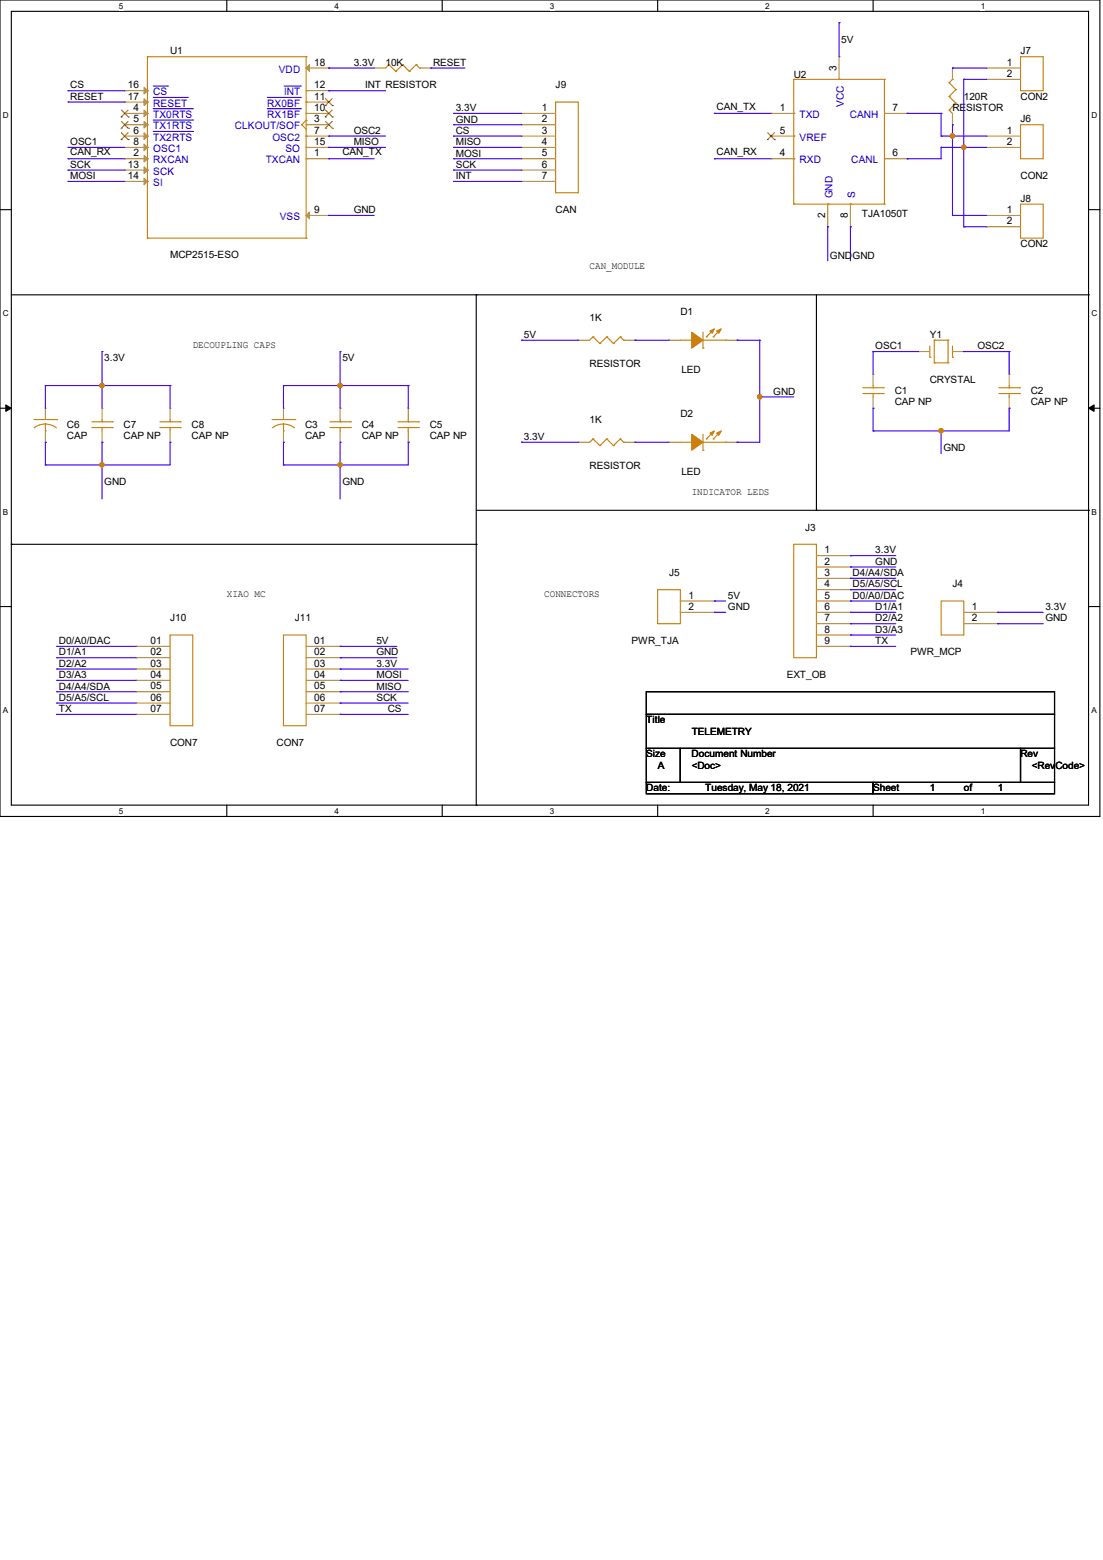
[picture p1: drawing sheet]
<svg xmlns="http://www.w3.org/2000/svg" width="210mm" height="297mm" viewBox="0 0 210 297" stroke-linecap="round" stroke-linejoin="round" font-family="sans-serif">
<path d="M0 0h209.4v155.4h-209.4zM2.2 2.2h205.1v151.1h-205.1z" fill="none" stroke="#000" stroke-width=".21"/>
<g fill="#fff">
<path d="M22.6 .3h.9v1.7h-.9z"/>
<path d="M22.6 153.5h.9v1.8h-.9z"/>
</g>
<path d="M43.2 0v2.2M43.2 153.3v2.1" fill="none" stroke="#000" stroke-width=".21"/>
<g fill="#fff">
<path d="M63.7 .3h.8v1.7h-.8z"/>
<path d="M63.7 153.5h.8v1.8h-.8z"/>
</g>
<path d="M84.2 0v2.2M84.2 153.3v2.1" fill="none" stroke="#000" stroke-width=".21"/>
<g fill="#fff">
<path d="M104.7 .3h.8v1.7h-.8z"/>
<path d="M104.7 153.5h.8v1.8h-.8z"/>
</g>
<path d="M125.2 0v2.2M125.2 153.3v2.1" fill="none" stroke="#000" stroke-width=".21"/>
<g fill="#fff">
<path d="M145.7 .3h.9v1.7h-.9z"/>
<path d="M145.7 153.5h.9v1.8h-.9z"/>
</g>
<path d="M166.2 0v2.2M166.2 153.3v2.1" fill="none" stroke="#000" stroke-width=".21"/>
<g fill="#fff">
<path d="M186.7 .3h.9v1.7h-.9z"/>
<path d="M186.7 153.5h.9v1.8h-.9z"/>
<path d="M.6 21h1.1v1.8h-1.1z"/>
<path d="M207.8 21h1.1v1.8h-1.1z"/>
<path d="M.6 58.8h1.1v1.7h-1.1z"/>
<path d="M207.8 58.8h1.1v1.7h-1.1z"/>
</g>
<path d="M0 39.9h2.2M207.3 39.9h2.1" fill="none" stroke="#000" stroke-width=".21"/>
<g fill="#fff">
<path d="M.6 96.6h1v1.7h-1z"/>
<path d="M207.8 96.6h1v1.7h-1z"/>
</g>
<path d="M0 77.7h2.2M207.3 77.7h2.1" fill="none" stroke="#000" stroke-width=".21"/>
<path d="M1.1 77.1l1.1 .6-1.1 .6zM207.3 77.7l1-.6v1.2z" fill="#000" stroke="#000" stroke-width=".19"/>
<g fill="#fff">
<path d="M.6 134.4h.9v1.7h-.9z"/>
<path d="M207.8 134.4h1v1.7h-1z"/>
</g>
<g fill="none" stroke="#000" stroke-width=".21">
<path d="M2.2 56.1h205.1M90.7 56.1h.1M90.7 56.1v97.2M155.4 56.1v41.1M207.3 56.1h.1M90.7 97.2h116.6M155.4 97.2h.1M207.3 97.2h.1M0 115.5h2.2M2.2 103.6h.1M2.2 103.6h88.5M90.7 103.6h.1"/>
<path d="M207.3 115.5h2.1M123.1 131.7h77.7v4.3h-77.7zM123.1 136h77.7v6.5h-77.7zM90.7 153.3h.1M123.1 142.5h6.4v6.5h-6.4zM123.1 149h43.1v2.1h-43.1zM129.5 142.5h64.8v6.5h-64.8zM166.2 149h34.6v2.1h-34.6zM194.3 142.5h6.5v6.5h-6.5z"/>
</g>
<g fill="none" stroke="#cc8006" stroke-width=".21">
<path d="M28.1 10.8h.1M28.1 17.3h.1M28.1 19.4h.1M28.1 10.8h30.2M28.1 10.8v34.5M58.3 10.8h.1M58.3 13h.1M58.3 17.3h.1M58.3 19.4h.1M58.3 10.8v34.5M74 12.3h.1M74 12.3l-.6 .7"/>
<path d="M74 12.3l1.4 1.3M75.4 13.6h.1M76.7 12.3h.1M76.7 12.3l-1.3 1.3M76.7 12.3l1.2 1.3M77.9 13.6h.1M79.2 12.3h.1M79.2 12.3l-1.3 1.3M79.2 12.3l.7 .7M79.9 13h.1M105.8 19.4h4.3v17.3h-4.3zM151.1 15.1h.1"/>
<path d="M151.1 15.1v23.8M151.1 15.1h17.3M159.8 15.1h.1M168.4 15.1h.1M168.4 15.1v23.8M180.7 18.4h.1M180.7 15.7h.1M180.7 18.4l1.3 1.2M180.7 15.7l1.3 1.4M181.4 15.1h.1M181.4 15.1l-.7 .6M182 19.6h.1"/>
<path d="M182 17.1h.1M182 19.6l-1.3 1.4M182 17.1l-1.3 1.3M194.3 10.8h4.3v6.5h-4.3zM28.1 21.6h.1M28.1 23.7h.1M28.1 25.9h.1M28.1 28.1h.1M28.1 30.2h.1M28.1 32.4h.1M28.1 34.5h.1M57.4 23.7h.1"/>
<path d="M57.4 23.7l.9 .9M58.3 21.6h.1M58.3 22.9h.1M58.3 23.7h.1M58.3 25.9h.1M58.3 28.1h.1M58.3 30.2h.1M58.3 22.9l-.9 .8M151.1 38.9h.1M151.1 21.6h.1M151.1 25.9h.1M151.1 30.2h.1"/>
<path d="M151.1 38.9h17.3M157.6 38.9h.1M161.9 38.9h.1M168.4 38.9h.1M168.4 30.2h.1M168.4 21.6h.1M180.7 21h.1M180.7 21l.7 .6M194.3 38.9h4.3v6.4h-4.3zM194.3 23.7h4.3v6.5h-4.3zM28.1 45.3h.1M28.1 45.3h30.2"/>
<path d="M58.3 45.3h.1M58.3 41h.1M6.5 79.9h4.3M10.8 79.9h.1M19.4 79.9v.4M32.4 79.9v.4M51.8 79.9h4.3M56.1 79.9h.1M64.8 79.9v.4M77.7 79.9v.4M112.9 64.1h.1M112.9 64.1l-.6 .7"/>
<path d="M112.9 64.1l1.3 1.3M114.2 65.4h.1M115.5 64.1h.1M115.5 64.1l-1.3 1.3M115.5 64.1l1.3 1.3M116.8 65.4h.1M118.1 64.1h.1M118.1 64.1l-1.3 1.3M118.1 64.1l.6 .7M118.7 64.8h.1M129.5 64.8h2.2M131.7 64.8h.1"/>
<path d="M133.9 66.3h.1M133.9 63.2v3.1M133.9 64.8h4.3M134.5 64.1h.1M135.8 64.1h.1M135.8 62.8l-1.3 1.3M137.1 62.8l-1.3 1.3M138.2 64.8h.1M164.3 74.9h3.9M164.3 73.8h3.9M166.2 73.8h.1M166.2 74.9h.1"/>
<path d="M166.2 73.4v.4M166.2 74.9v.7M168.2 74.9h.1M168.2 73.8h.1M177 68h.1M177 65.9v2.1M177.9 69.1h.1M177.9 64.8h.1M177.9 64.8h2.6M177.9 64.8v4.3M177.9 69.1h2.6M180.5 69.1h.1"/>
<path d="M180.5 64.8h.1M180.5 64.8v4.3M181.4 68h.1M181.4 65.9v2.1M190.2 74.9h3.9M190.2 73.8h3.9M192.2 73.8h.1M192.2 74.9h.1M192.2 73.4v.4M192.2 74.9v.7M194.1 74.9h.1M194.1 73.8h.1"/>
<path d="M8.6 82h.1M8.6 80.7l1.4 .3 .7 .5M8.6 80.7l-.9 .1-1.2 .6M8.6 80.7v1.3M17.5 81.4h3.9M17.5 80.3h3.9M19.4 80.3h.1M19.4 81.4h.1M19.4 81.4v.6M21.4 81.4h.1M21.4 80.3h.1M30.4 81.4h3.9"/>
<path d="M30.4 80.3h3.9M32.4 80.3h.1M32.4 81.4h.1M32.4 81.4v.6M34.3 81.4h.1M34.3 80.3h.1M54 82h.1M54 80.7l1.3 .3 .8 .5M54 80.7l-.9 .1-1.3 .6M54 80.7v1.3M62.8 81.4h3.9M62.8 80.3h3.9"/>
<path d="M64.8 80.3h.1M64.8 81.4h.1M64.8 81.4v.6M66.7 81.4h.1M66.7 80.3h.1M75.8 81.4h3.9M75.8 80.3h3.9M77.7 80.3h.1M77.7 81.4h.1M77.7 81.4v.6M79.7 81.4h.1M79.7 80.3h.1"/>
<path d="M112.9 83.6h.1M112.9 83.6l-.6 .6M112.9 83.6l1.3 1.2M114.2 84.8h.1M115.5 83.6h.1M115.5 83.6l-1.3 1.2M115.5 83.6l1.3 1.2M116.8 84.8h.1M118.1 83.6h.1M118.1 83.6l-1.3 1.2M118.1 83.6l.6 .6M118.7 84.2h.1"/>
<path d="M129.5 84.2h2.2M131.7 84.2h.1M133.9 85.7h.1M133.9 82.7v3M133.9 84.2h4.3M134.5 83.6h.1M135.8 83.6h.1M135.8 82.3l-1.3 1.3M137.1 82.3l-1.3 1.3M138.2 84.2h.1M125.2 112.3h4.3v6.4h-4.3zM151.1 103.6h4.3v21.6h-4.3z"/>
<path d="M179.2 114.4h4.3v6.5h-4.3zM32.4 120.9h4.3v17.3h-4.3zM54 120.9h4.3v17.3h-4.3z"/>
</g>
<g fill="none" stroke="#a84" stroke-width=".21">
<path d="M23.7 17.3h.1M23.7 19.4h.1M23.7 19.4h4.4M23.7 17.3h4.4M58.3 13h4.3M58.3 19.4h4.3M58.3 17.3h4.3M62.6 19.4h.1M62.6 17.3h.1M62.6 13h.1M71.2 13h.1M71.2 13h2.2"/>
<path d="M79.9 13h2.1M82 13h.1M159.8 10.8h.1M159.8 10.8v4.3M181.4 13h.1M181.4 13v2.1M187.8 13h.1M187.8 15.1h.1M187.8 13h6.5M187.8 15.1h6.5M23.7 30.2h.1M23.7 21.6h.1"/>
<path d="M23.7 23.7h.1M23.7 25.9h.1M23.7 28.1h.1M23.7 32.4h.1M23.7 34.5h.1M23.7 21.6h4.4M23.7 30.2h4.4M23.7 25.9h4.4M23.7 23.7h4.4M23.7 28.1h4.4M23.7 32.4h4.4M23.7 34.5h4.4"/>
<path d="M58.3 21.6h4.3M58.3 30.2h4.3M58.3 25.9h4.3M58.3 23.7h4.3M58.3 28.1h4.3M62.6 30.2h.1M62.6 23.7h.1M62.6 25.9h.1M62.6 21.6h.1M62.6 28.1h.1M99.3 21.6h.1M99.3 23.7h.1"/>
<path d="M99.3 25.9h.1M99.3 28.1h.1M99.3 30.2h.1M99.3 32.4h.1M99.3 34.5h.1M99.3 21.6h6.5M99.3 30.2h6.5M99.3 25.9h6.5M99.3 23.7h6.5M99.3 28.1h6.5M99.3 32.4h6.5M99.3 34.5h6.5"/>
<path d="M146.8 21.6h.1M146.8 30.2h.1M146.8 25.9h.1M146.8 21.6h4.3M146.8 30.2h4.3M146.8 25.9h4.3M157.6 38.9v4.3M161.9 38.9v4.3M168.4 21.6h4.3M168.4 30.2h4.3M172.7 30.2h.1M172.7 21.6h.1"/>
<path d="M181.4 23.7h.1M181.4 21.6v2.1M187.8 25.9h.1M187.8 28.1h.1M187.8 25.9h6.5M187.8 28.1h6.5M58.3 41h4.3M62.6 41h.1M157.6 43.2h.1M161.9 43.2h.1M187.8 41h.1M187.8 43.2h.1"/>
<path d="M187.8 41h6.5M187.8 43.2h6.5M8.6 77.7h.1M8.6 77.7v2.2M19.4 77.7h.1M19.4 77.7v2.2M32.4 77.7h.1M32.4 77.7v2.2M54 77.7h.1M54 77.7v2.2M64.8 77.7h.1M64.8 77.7v2.2"/>
<path d="M77.7 77.7h.1M77.7 77.7v2.2M110.1 64.8h.1M110.1 64.8h2.2M118.7 64.8h2.2M120.9 64.8h.1M127.4 64.8h.1M127.4 64.8h2.1M138.2 64.8h2.1M140.3 64.8h.1M166.2 71.2h.1M166.2 77.7h.1"/>
<path d="M166.2 71.2v2.2M166.2 75.6v2.1M174.9 66.9h.1M174.9 66.9h2.1M181.4 66.9h2.1M183.5 66.9h.1M192.2 71.2h.1M192.2 77.7h.1M192.2 71.2v2.2M192.2 75.6v2.1M8.6 84.2h.1M8.6 82v2.2"/>
<path d="M19.4 84.2h.1M19.4 82v2.2M32.4 84.2h.1M32.4 82v2.2M54 84.2h.1M54 82v2.2M64.8 84.2h.1M64.8 82v2.2M77.7 84.2h.1M77.7 82v2.2M110.1 84.2h.1M110.1 84.2h2.2"/>
<path d="M118.7 84.2h2.2M120.9 84.2h.1M127.4 84.2h.1M127.4 84.2h2.1M138.2 84.2h2.1M140.3 84.2h.1M129.5 114.4h6.5M129.5 116.6h6.5M136 114.4h.1M136 116.6h.1M155.4 105.8h6.5M155.4 107.9h6.5"/>
<path d="M155.4 110.1h6.5M155.4 112.3h6.5M155.4 114.4h6.5M155.4 116.6h6.5M155.4 118.7h6.5M161.9 105.8h.1M161.9 107.9h.1M161.9 110.1h.1M161.9 112.3h.1M161.9 114.4h.1M161.9 116.6h.1M161.9 118.7h.1"/>
<path d="M183.5 116.6h6.5M183.5 118.7h6.5M190 116.6h.1M190 118.7h.1M25.9 123.1h.1M25.9 125.2h.1M25.9 127.4h.1M25.9 129.5h.1M25.9 131.7h.1M25.9 133.9h.1M25.9 136h.1M25.9 123.1h6.5"/>
<path d="M25.9 125.2h6.5M25.9 127.4h6.5M25.9 129.5h6.5M25.9 131.7h6.5M25.9 133.9h6.5M25.9 136h6.5M58.3 123.1h6.5M58.3 125.2h6.5M58.3 127.4h6.5M58.3 129.5h6.5M58.3 131.7h6.5M58.3 133.9h6.5"/>
<path d="M58.3 136h6.5M64.8 123.1h.1M64.8 125.2h.1M64.8 127.4h.1M64.8 129.5h.1M64.8 131.7h.1M64.8 133.9h.1M64.8 136h.1M155.4 120.9h6.5M155.4 123.1h6.5M161.9 120.9h.1M161.9 123.1h.1"/>
</g>
<g fill="none" stroke="#804000" stroke-width=".19">
<path d="M62 18.8l1.3 1.3M63.2 18.8l-1.3 1.3M23.1 22.3h.1M23.1 24.4h.1M23.1 26.6h.1M23.1 21l1.3 1.3M23.1 23.1l1.3 1.3M23.1 25.3l1.3 1.3M24.4 21l-1.3 1.3M24.4 23.1l-1.3 1.3M24.4 25.3l-1.3 1.3M24.4 22.3h.1"/>
<path d="M24.4 24.4h.1M24.4 26.6h.1M61.9 24.4h.1M61.9 22.3h.1M61.9 20.1h.1M62 23.1l1.3 1.3M62 21l1.3 1.3M63.2 23.1l-1.3 1.3M63.2 21l-1.3 1.3M63.3 24.4h.1M63.3 22.3h.1M63.3 20.1h.1"/>
<path d="M146.1 26.6h.1M146.2 25.3l1.3 1.3M147.4 25.3l-1.3 1.3M147.5 26.6h.1"/>
</g>
<g fill="#cc8006" stroke="#cc8006" stroke-width=".21">
<path d="M131.7 63.2l2.2 1.6-2.2 1.5z" fill-rule="evenodd"/>
<path d="M136.4 63l.9-.4-.4 .9z" fill-rule="evenodd"/>
<path d="M135.2 63l.8-.4-.4 .9z" fill-rule="evenodd"/>
<path d="M131.7 82.7l2.2 1.5-2.2 1.5z" fill-rule="evenodd"/>
<path d="M136.4 82.5l.9-.5-.4 .9z" fill-rule="evenodd"/>
<path d="M135.2 82.5l.8-.5-.4 .9z" fill-rule="evenodd"/>
</g>
<g fill="#a84" stroke="#a84" stroke-width=".21">
<path d="M27.4 29.6l.7 .6-.7 .7z"/>
<path d="M27.4 21l.7 .6-.7 .6z"/>
<path d="M27.4 23.1l.7 .6-.7 .7z"/>
<path d="M27.4 25.3l.7 .6-.7 .6z"/>
<path d="M27.4 27.4l.7 .7-.7 .6z"/>
<path d="M58.9 40.4v1.3l-.6-.7z"/>
<path d="M27.4 31.7l.7 .7-.7 .6z"/>
<path d="M27.4 33.9l.7 .6-.7 .7z"/>
<path d="M27.4 16.6l.7 .7-.7 .6z"/>
<path d="M27.4 18.8l.7 .6-.7 .7z"/>
<path d="M58.9 12.3v1.3l-.6-.6z"/>
</g>
<g fill="none" stroke="#00c" stroke-width=".19">
<path d="M29.2 18.5h6.5M29.2 16.4h2.7M31.9 16.4h.1M35.7 18.5h.1M50.9 18.5h6.3M54.1 16.4h3.1M57.2 18.5h.1M57.2 16.4h.1M29.2 20.7h7.5M29.2 22.9h7.5M29.2 25h7.5M36.7 20.7h.1"/>
<path d="M36.7 22.9h.1M36.7 25h.1M50.9 20.7h6.3M57.2 20.7h.1"/>
</g>
<g fill="none" stroke="#4200ff" stroke-width=".21">
<path d="M13 17.3h.1M13 19.4h.1M13 17.3h10.7M13 19.4h10.7M62.6 13h.1M62.6 17.3h.1M62.6 13h8.6M62.6 17.3h10.8M82 13h.1M82 13h6.5M159.8 4.3h.1M159.8 4.3v6.5"/>
<path d="M181.4 13h.1M181.4 13h6.4M183.5 15.1h.1M183.5 15.1h4.3M183.5 15.1v28.1M13 30.2h.1M13 28.1h.1M13 34.5h.1M13 32.4h.1M13 28.1h10.7M13 30.2h10.7M13 32.4h10.7"/>
<path d="M13 34.5h10.7M62.6 30.2h.1M62.6 25.9h.1M62.6 28.1h.1M62.6 25.9h10.8M62.6 28.1h10.8M62.6 30.2h8.6M86.4 21.6h.1M86.4 23.7h.1M86.4 25.9h.1M86.4 28.1h.1M86.4 30.2h.1"/>
<path d="M86.4 32.4h.1M86.4 34.5h.1M86.4 21.6h12.9M86.4 23.7h12.9M86.4 25.9h12.9M86.4 28.1h12.9M86.4 30.2h12.9M86.4 32.4h12.9M86.4 34.5h12.9M136 21.6h.1M136 30.2h.1M136 21.6h10.8"/>
<path d="M136 30.2h10.8M172.7 21.6h.1M172.7 30.2h.1M172.7 21.6h6.5M179.2 21.6h.1M179.2 25.9h.1M179.2 28.1h.1M179.2 25.9h8.6M179.2 28.1h8.6M179.2 28.1v2.1h-6.5M179.2 21.6v4.3M181.4 23.7h.1"/>
<path d="M181.4 25.9h.1M181.4 23.7v17.3M183.5 28.1h.1M62.6 41h.1M62.6 41h8.6M157.6 43.2h.1M157.6 43.2v6.5M161.9 43.2h.1M161.9 43.2v6.5M181.4 41h.1M181.4 41h6.4M183.5 43.2h.1"/>
<path d="M183.5 43.2h4.3M8.6 73.4h.1M8.6 73.4h23.8M8.6 73.4v4.3M19.4 66.9h.1M19.4 73.4h.1M19.4 66.9v10.8M32.4 73.4h.1M32.4 73.4v4.3M54 73.4h.1M54 73.4v4.3M54 73.4h23.7"/>
<path d="M64.8 73.4h.1M64.8 66.9h.1M64.8 66.9v10.8M77.7 73.4h.1M77.7 73.4v4.3M99.3 64.8h.1M99.3 64.8h10.8M120.9 64.8h.1M120.9 64.8h6.5M140.3 64.8h.1M140.3 64.8h4.4M144.7 64.8h.1"/>
<path d="M144.7 75.6h.1M144.7 64.8v19.4h-4.4M144.7 75.6h6.4M166.2 66.9h.1M166.2 77.7h.1M166.2 66.9h8.7M166.2 66.9v4.3M166.2 77.7v4.3M183.5 66.9h.1M183.5 66.9h8.7M192.2 66.9h.1M192.2 77.7h.1"/>
<path d="M192.2 66.9v4.3M192.2 77.7v4.3h-26M8.6 84.2h.1M8.6 88.5h.1M8.6 84.2v4.3M19.4 84.2h.1M19.4 88.5h.1M19.4 84.2v10.8M32.4 84.2h.1M32.4 84.2v4.3h-23.8M54 84.2h.1M54 88.5h.1"/>
<path d="M54 84.2v4.3M64.8 84.2h.1M64.8 88.5h.1M64.8 84.2v10.8M77.7 84.2h.1M77.7 84.2v4.3h-23.7M99.3 84.2h.1M99.3 84.2h10.8M120.9 84.2h.1M120.9 84.2h6.5M140.3 84.2h.1M166.2 82h.1"/>
<path d="M179.2 82h.1M179.2 82v4.4M136 114.4h.1M136 116.6h.1M136 114.4h2.2M136 116.6h2.2M161.9 105.8h.1M161.9 107.9h.1M161.9 110.1h.1M161.9 112.3h.1M161.9 114.4h.1M161.9 116.6h.1"/>
<path d="M161.9 118.7h.1M161.9 105.8h8.7M161.9 107.9h8.7M161.9 110.1h8.7M161.9 112.3h8.7M161.9 114.4h8.7M161.9 116.6h8.7M161.9 118.7h8.7M190 116.6h.1M190 118.7h.1M190 116.6h8.6M190 118.7h8.6"/>
<path d="M10.8 123.1h.1M10.8 125.2h.1M10.8 127.4h.1M10.8 129.5h.1M10.8 131.7h.1M10.8 133.9h.1M10.8 136h.1M10.8 123.1h15.1M10.8 125.2h15.1M10.8 127.4h15.1M10.8 129.5h15.1M10.8 131.7h15.1"/>
<path d="M10.8 133.9h15.1M10.8 136h15.1M64.8 123.1h.1M64.8 125.2h.1M64.8 127.4h.1M64.8 129.5h.1M64.8 131.7h.1M64.8 133.9h.1M64.8 136h.1M64.8 123.1h10.8M64.8 125.2h10.8M64.8 127.4h12.9"/>
<path d="M64.8 129.5h12.9M64.8 131.7h12.9M64.8 133.9h12.9M64.8 136h12.9M161.9 120.9h.1M161.9 123.1h.1M161.9 120.9h8.7M161.9 123.1h8.7"/>
</g>
<g fill="#f00" stroke="#f00" stroke-width=".21">
<circle cx="181.3" cy="25.9" r=".4"/>
<circle cx="183.5" cy="28" r=".4"/>
<circle cx="179.2" cy="82" r=".4"/>
<circle cx="64.7" cy="88.5" r=".4"/>
<circle cx="64.7" cy="73.4" r=".4"/>
<circle cx="19.4" cy="73.4" r=".4"/>
<circle cx="19.4" cy="88.5" r=".4"/>
<circle cx="144.6" cy="75.5" r=".4"/>
</g>
<g font-size="1.9">
<text x="32.4" y="10.3">U1</text>
<text x="160.2" y="8.2">5V</text>
<text x="194.3" y="10.3">J7</text>
<text x="13.4" y="16.8">CS</text>
<text x="24.3" y="16.8">16</text>
<text x="59.8" y="16.8">12</text>
<text x="59.8" y="12.5">18</text>
<text x="67.4" y="12.5">3.3V</text>
<text x="69.5" y="16.8">INT RESISTOR</text>
<text x="73.4" y="12.5">10K</text>
<text x="82.5" y="12.5">RESET</text>
<text x="105.8" y="16.8">J9</text>
<text x="151.1" y="14.9">U2</text>
<text x="159.3" y="13.6" transform="rotate(-90 159.3 13.6)">3</text>
<text x="191.7" y="12.5">1</text>
<text x="191.7" y="14.6">2</text>
<text x="13.4" y="19">RESET</text>
<text x="24.3" y="19">17</text>
<text x="25.4" y="21.1">4</text>
<text x="25.4" y="23.3">5</text>
<text x="59.8" y="23.3">3</text>
<text x="59.8" y="21.1">10</text>
<text x="59.8" y="19">11</text>
<text x="86.8" y="21.2">3.3V</text>
<text x="86.8" y="23.3">GND</text>
<text x="103.2" y="21.1">1</text>
<text x="103.2" y="23.3">2</text>
<text x="136.4" y="21">CAN_TX</text>
<text x="148.5" y="21.1">1</text>
<text x="169.9" y="21.1">7</text>
<text x="181.4" y="21.1">RESISTOR</text>
<text x="183.5" y="19">120R</text>
<text x="194.3" y="19">CON2</text>
<text x="194.3" y="23.3">J6</text>
<text x="13.4" y="29.6">CAN_RX</text>
<text x="13.4" y="27.6">OSC1</text>
<text x="25.4" y="29.8">2</text>
<text x="25.4" y="25.4">6</text>
<text x="25.4" y="27.6">8</text>
<text x="59.8" y="29.8">1</text>
<text x="59.8" y="25.4">7</text>
<text x="59.8" y="27.6">15</text>
<text x="65.2" y="29.6">CAN_TX</text>
<text x="67.4" y="25.5">OSC2</text>
<text x="67.4" y="27.6">MISO</text>
<text x="86.8" y="25.5">CS</text>
<text x="86.8" y="27.6">MISO</text>
<text x="86.8" y="29.8">MOSI</text>
<text x="103.2" y="25.4">3</text>
<text x="103.2" y="27.6">4</text>
<text x="103.2" y="29.8">5</text>
<text x="136.4" y="29.6">CAN_RX</text>
<text x="148.5" y="29.8">4</text>
<text x="148.5" y="25.4">5</text>
<text x="169.9" y="29.8">6</text>
<text x="191.7" y="25.4">1</text>
<text x="191.7" y="27.6">2</text>
<text x="13.4" y="34.1">MOSI</text>
<text x="13.4" y="32">SCK</text>
<text x="24.3" y="31.9">13</text>
<text x="24.3" y="34.1">14</text>
<text x="86.8" y="32">SCK</text>
<text x="86.8" y="34.1">INT</text>
<text x="103.2" y="31.9">6</text>
<text x="103.2" y="34.1">7</text>
<text x="194.3" y="34.1">CON2</text>
<text x="59.8" y="40.6">9</text>
<text x="67.4" y="40.6">GND</text>
<text x="105.8" y="40.6">CAN</text>
<text x="157.1" y="41.4" transform="rotate(-90 157.1 41.4)">2</text>
<text x="161.5" y="41.4" transform="rotate(-90 161.5 41.4)">8</text>
<text x="164.1" y="41.4">TJA1050T</text>
<text x="191.7" y="40.6">1</text>
<text x="194.3" y="38.4">J8</text>
<text x="191.7" y="42.7">2</text>
<text x="194.3" y="47">CON2</text>
<text x="32.4" y="49.2">MCP2515-ESO</text>
<text x="112.3" y="51.1">CAN_MODULE</text>
<text x="158" y="49.2">GND</text>
<text x="162.3" y="49.2">GND</text>
<text x="129.5" y="60">D1</text>
<text x="99.7" y="64.3">5V</text>
<text x="112.3" y="61.1">1K</text>
<text x="177" y="64.3">Y1</text>
<text x="19.9" y="68.7">3.3V</text>
<text x="36.7" y="66.3">DECOUPLING CAPS</text>
<text x="65.2" y="68.7">5V</text>
<text x="112.3" y="69.9">RESISTOR</text>
<text x="129.8" y="71">LED</text>
<text x="166.7" y="66.5">OSC1</text>
<text x="186.1" y="66.5">OSC2</text>
<text x="147.2" y="75.1">GND</text>
<text x="170.4" y="75.1">C1</text>
<text x="170.4" y="77">CAP NP</text>
<text x="177" y="72.9">CRYSTAL</text>
<text x="196.3" y="75.1">C2</text>
<text x="196.3" y="77">CAP NP</text>
<text x="12.7" y="81.6">C6</text>
<text x="12.7" y="83.5">CAP</text>
<text x="23.5" y="81.6">C7</text>
<text x="23.5" y="83.5">CAP NP</text>
<text x="36.5" y="81.6">C8</text>
<text x="36.5" y="83.5">CAP NP</text>
<text x="58.1" y="81.6">C3</text>
<text x="58.1" y="83.5">CAP</text>
<text x="68.9" y="81.6">C4</text>
<text x="68.9" y="83.5">CAP NP</text>
<text x="81.8" y="81.6">C5</text>
<text x="81.8" y="83.5">CAP NP</text>
<text x="99.7" y="83.8">3.3V</text>
<text x="112.3" y="80.5">1K</text>
<text x="129.5" y="79.4">D2</text>
<text x="112.3" y="89.4">RESISTOR</text>
<text x="179.6" y="85.9">GND</text>
<text x="19.9" y="92.4">GND</text>
<text x="65.2" y="92.4">GND</text>
<text x="129.8" y="90.4">LED</text>
<text x="131.7" y="94.3">INDICATOR LEDS</text>
<text x="153.3" y="101">J3</text>
<text x="157" y="105.3">1</text>
<text x="157" y="107.5">2</text>
<text x="166.7" y="105.4">3.3V</text>
<text x="166.7" y="107.5">GND</text>
<text x="43.2" y="113.8">XIAO MC</text>
<text x="103.6" y="113.8">CONNECTORS</text>
<text x="127.4" y="109.6">J5</text>
<text x="131.1" y="114">1</text>
<text x="157" y="109.6">3</text>
<text x="157" y="111.8">4</text>
<text x="157" y="114">5</text>
<text x="162.3" y="109.7">D4/A4/SDA</text>
<text x="162.3" y="111.8">D5/A5/SCL</text>
<text x="181.4" y="111.8">J4</text>
<text x="32.4" y="118.3">J10</text>
<text x="56.1" y="118.3">J11</text>
<text x="131.1" y="116.1">2</text>
<text x="138.6" y="114">5V</text>
<text x="138.6" y="116.2">GND</text>
<text x="157" y="116.1">6</text>
<text x="157" y="118.3">7</text>
<text x="162.3" y="114">D0/A0/DAC</text>
<text x="166.7" y="116.2">D1/A1</text>
<text x="166.7" y="118.3">D2/A2</text>
<text x="185" y="116.1">1</text>
<text x="185" y="118.3">2</text>
<text x="199.1" y="116.2">3.3V</text>
<text x="199.1" y="118.3">GND</text>
<text x="11.2" y="122.6">D0/A0/DAC</text>
<text x="11.2" y="124.8">D1/A1</text>
<text x="28.7" y="122.6">01</text>
<text x="28.7" y="124.8">02</text>
<text x="59.8" y="122.6">01</text>
<text x="59.8" y="124.8">02</text>
<text x="71.7" y="122.6">5V</text>
<text x="71.7" y="124.8">GND</text>
<text x="120.3" y="122.6">PWR_TJA</text>
<text x="157" y="120.4">8</text>
<text x="157" y="122.6">9</text>
<text x="166.7" y="120.5">D3/A3</text>
<text x="166.7" y="122.6">TX</text>
<text x="173.4" y="124.8">PWR_MCP</text>
<text x="11.2" y="127">D2/A2</text>
<text x="11.2" y="129.1">D3/A3</text>
<text x="11.2" y="131.3">D4/A4/SDA</text>
<text x="28.7" y="126.9">03</text>
<text x="28.7" y="129.1">04</text>
<text x="28.7" y="131.2">05</text>
<text x="59.8" y="126.9">03</text>
<text x="59.8" y="129.1">04</text>
<text x="59.8" y="131.2">05</text>
<text x="71.7" y="127">3.3V</text>
<text x="71.7" y="129.1">MOSI</text>
<text x="71.7" y="131.3">MISO</text>
<text x="149.8" y="129.1">EXT_OB</text>
<text x="11.2" y="133.4">D5/A5/SCL</text>
<text x="11.2" y="135.6">TX</text>
<text x="28.7" y="133.4">06</text>
<text x="28.7" y="135.6">07</text>
<text x="59.8" y="133.4">06</text>
<text x="59.8" y="135.6">07</text>
<text x="71.7" y="133.4">SCK</text>
<text x="73.8" y="135.6">CS</text>
<text x="123.1" y="137.7">Title</text>
<text x="32.4" y="142">CON7</text>
<text x="52.7" y="142">CON7</text>
<text x="131.7" y="139.9">TELEMETRY</text>
<text x="123.1" y="144.2">Size</text>
<text x="125.2" y="146.3">A</text>
<text x="131.7" y="144.2">Document Number</text>
<text x="131.7" y="146.3">&lt;Doc&gt;</text>
<text x="194.3" y="144.2">Rev</text>
<text x="196.5" y="146.3">&lt;RevCode&gt;</text>
<text x="123.1" y="150.7">Date:</text>
<text x="134.3" y="150.7">Tuesday, May 18, 2021</text>
<text x="166.2" y="150.7">Sheet</text>
<text x="177" y="150.7">1</text>
<text x="183.5" y="150.7">of</text>
<text x="190" y="150.7">1</text>
</g>
<g font-size="1.9" fill="#00c">
<text x="53.1" y="13.8">VDD</text>
<text x="29.2" y="22.5">TX0RTS</text>
<text x="29.2" y="18.2">CS</text>
<text x="29.2" y="20.3">RESET</text>
<text x="50.9" y="22.5">RX1BF</text>
<text x="50.9" y="20.3">RX0BF</text>
<text x="54.1" y="18.2">INT</text>
<text x="152.2" y="22.5">TXD</text>
<text x="160.7" y="20.3" transform="rotate(-90 160.7 20.3)">VCC</text>
<text x="161.8" y="22.5">CANH</text>
<text x="29.2" y="24.6">TX1RTS</text>
<text x="29.2" y="26.8">TX2RTS</text>
<text x="29.2" y="29">OSC1</text>
<text x="44.7" y="24.6">CLKOUT/SOF</text>
<text x="51.9" y="26.8">OSC2</text>
<text x="54.4" y="29">SO</text>
<text x="152.2" y="26.8">VREF</text>
<text x="29.2" y="31.1">RXCAN</text>
<text x="29.2" y="33.3">SCK</text>
<text x="29.2" y="35.4">SI</text>
<text x="50.6" y="31.1">TXCAN</text>
<text x="152.2" y="31.1">RXD</text>
<text x="162.1" y="31.1">CANL</text>
<text x="53.3" y="41.9">VSS</text>
<text x="158.5" y="37.8" transform="rotate(-90 158.5 37.8)">GND</text>
<text x="162.9" y="37.8" transform="rotate(-90 162.9 37.8)">S</text>
</g>
<g font-size="1.6">
<text x="22.6" y="1.7">5</text>
<text x="63.7" y="1.7">4</text>
<text x="104.7" y="1.7">3</text>
<text x="145.7" y="1.7">2</text>
<text x="186.7" y="1.7">1</text>
<text x=".6" y="22.4">D</text>
<text x="207.8" y="22.4">D</text>
<text x=".6" y="60.2">C</text>
<text x="207.8" y="60.2">C</text>
<text x=".6" y="98">B</text>
<text x="207.8" y="98">B</text>
<text x=".6" y="135.8">A</text>
<text x="207.8" y="135.8">A</text>
<text x="22.6" y="154.9">5</text>
<text x="63.7" y="154.9">4</text>
<text x="104.7" y="154.9">3</text>
<text x="145.7" y="154.9">2</text>
<text x="186.7" y="154.9">1</text>
</g>
</svg>
